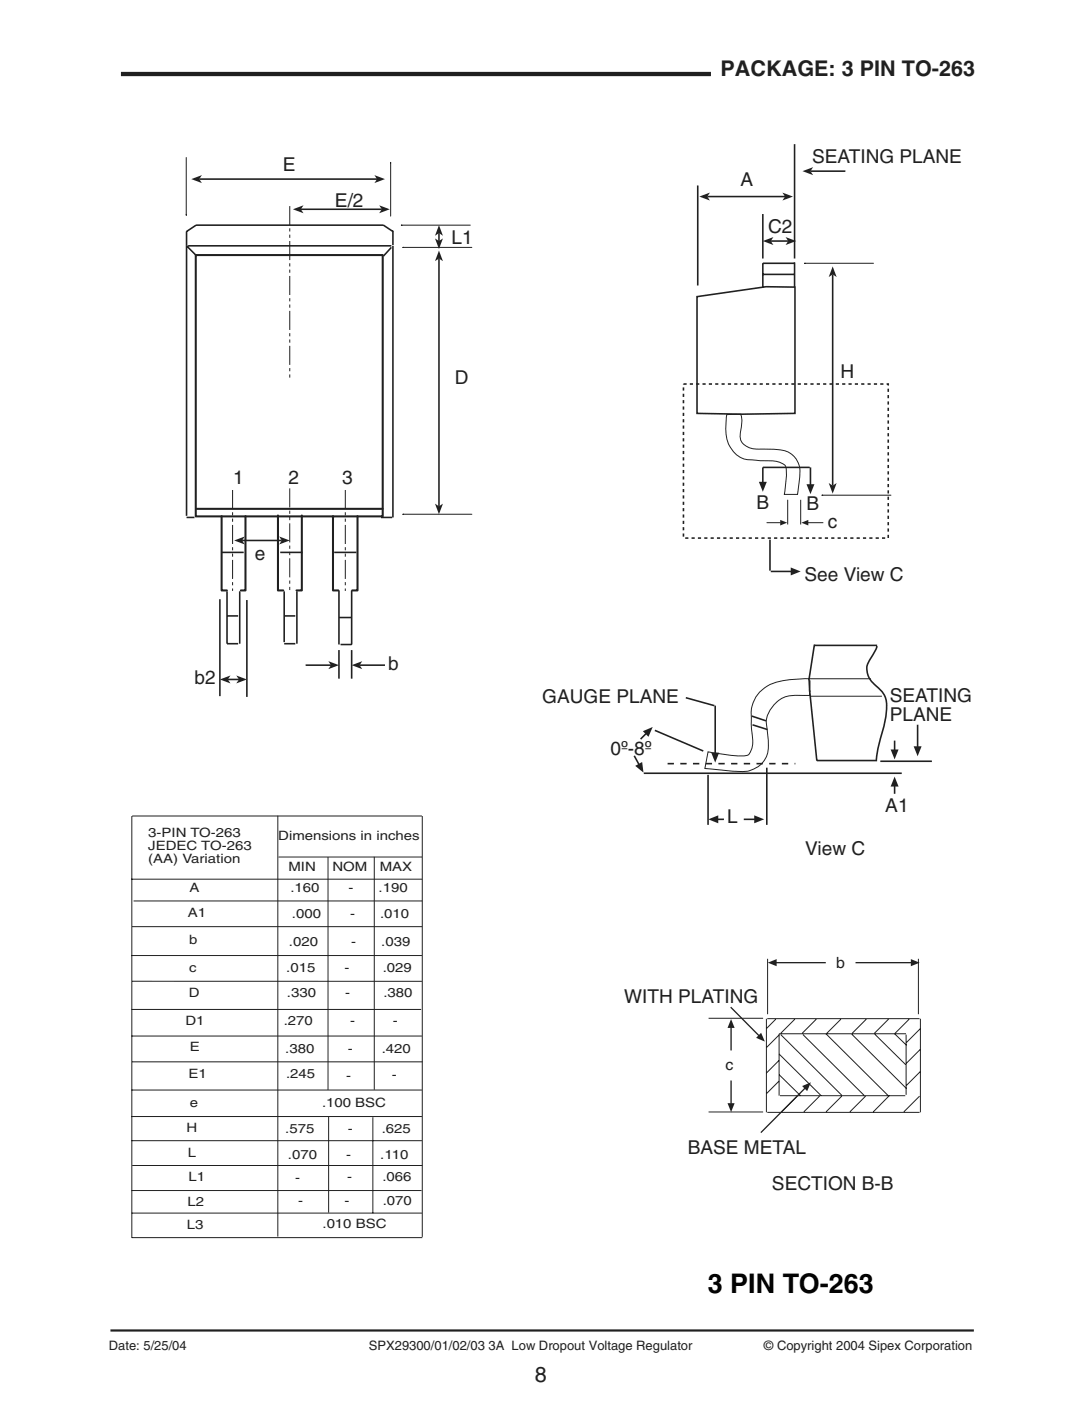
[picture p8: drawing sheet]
<svg xmlns="http://www.w3.org/2000/svg" width="178mm" height="229mm" viewBox="0 0 178 229" stroke-linecap="round" stroke-linejoin="round" font-family="sans-serif">
<path d="M18 217.1h141" fill="none" stroke="#231f1f" stroke-width=".36"/>
<path d="M19.7 12.1h96.4" fill="none" stroke="#231f1f" stroke-width=".7" stroke-linecap="butt"/>
<path d="M47.3 33.6v28.4" fill="none" stroke="#231f1f" stroke-width=".16" stroke-dasharray="3.1 .5 .5 .5 .5 .5" stroke-linecap="butt"/>
<g fill="#fff">
<path d="M11.6 156h1.5v.6h-1.5z"/>
<path d="M15.4 152.9h1v.6h-1z"/>
<path d="M25.1 87.6h1.6v.4h-1.6z"/>
</g>
<path d="M30.4 25.7v9.4v-.1M63.8 26.6v-.1v8.8M65.9 40.4h-.1h11.2M65.9 83.9h-.1h11.2" fill="none" stroke="#231f1f" stroke-width=".16"/>
<path d="M32 41.6h30.5v42.7h-30.5zM32.1 83h30.4M36.2 84.2v12.1h.8M40.1 84.2v12.1h-.8M45.4 84.1v12.2h.8M49.3 84.1v12.2h-.9M54.4 84.2v12.1h.8M58.4 84.2v12.1h-.9" fill="none" stroke="#231f1f" stroke-width=".34"/>
<path d="M32.5 29.2h29.1M30.7 40.1h33.2M32 41.7l-1.5-1.6v44.1M63.9 40.4l-1.3 1.4M64.2 40.1v44.3M30.5 84.4h1.3M62.2 84.4h1.8" fill="none" stroke="#231f1f" stroke-width=".26"/>
<g fill="#231f1f">
<path d="M31.2 29.2l1.8-.6-.5 .6 .5 .7z" fill-rule="evenodd"/>
<path d="M61.1 28.6l1.8 .6-1.8 .7 .5-.7z" fill-rule="evenodd"/>
</g>
<path d="M71.7 42.2v40.4" fill="none" stroke="#231f1f" stroke-width=".26"/>
<g fill="#231f1f">
<path d="M71.7 40.9l.6 1.7-.6-.4-.7 .4z" fill-rule="evenodd"/>
<path d="M71 82.2l.7 .4 .6-.4-.6 1.7z" fill-rule="evenodd"/>
</g>
<path d="M64.2 37.8l-1.6-1.1h-30.6l-1.5 1.1v2.3M64.2 37.6v2.4M71.7 38v1.3" fill="none" stroke="#231f1f" stroke-width=".26"/>
<path d="M65.6 36.7h-.1h11.3" fill="none" stroke="#231f1f" stroke-width=".16"/>
<g fill="#231f1f">
<path d="M71.7 36.7l.6 1.8-.6-.5-.7 .5z" fill-rule="evenodd"/>
<path d="M71 38.9l.7 .4 .6-.4-.6 1.7z" fill-rule="evenodd"/>
</g>
<g fill="none" stroke="#231f1f" stroke-width=".26">
<path d="M35.9 97.8v15.8M36.2 90.1h3.6M37.1 96.5v8.5h1.8M39.1 96.5v8.5M40.3 97.9v15.8M45.7 90.1h3.7M46.4 96.5v8.3M48.5 96.5v8.5M54.6 90.1h3.6M55.3 96.4v8.8M57.4 96.4v8.8h-1.8M37.1 100.5h1.8"/>
<path d="M37.2 110.9h1.8M46.4 105h1.8M46.4 100.5h1.8M55.5 100.8h1.8"/>
</g>
<g fill="#231f1f">
<path d="M35.9 110.9l1.7-.7-.4 .7 .4 .6z" fill-rule="evenodd"/>
<path d="M38.6 110.2l1.7 .7-1.7 .6 .4-.6z" fill-rule="evenodd"/>
</g>
<path d="M39.5 88.2h6.5" fill="none" stroke="#231f1f" stroke-width=".26"/>
<g fill="#231f1f">
<path d="M38.2 88.2l1.8-.7-.5 .7 .5 .6z" fill-rule="evenodd"/>
<path d="M45.6 87.5l1.7 .7-1.7 .6 .4-.6z" fill-rule="evenodd"/>
</g>
<path d="M49.9 108.5h4.1" fill="none" stroke="#231f1f" stroke-width=".26"/>
<path d="M53.6 107.9l1.7 .6-1.7 .7 .4-.7z" fill-rule="evenodd" fill="#231f1f"/>
<path d="M58.7 108.5h4.2" fill="none" stroke="#231f1f" stroke-width=".26"/>
<path d="M57.4 108.5l1.7-.6-.4 .6 .4 .7z" fill-rule="evenodd" fill="#231f1f"/>
<path d="M38 80v16.4M47.3 79.7v16.7M56.4 80v16.4" fill="none" stroke="#231f1f" stroke-width=".16" stroke-dasharray="3.1 .5 .5 .5 .5 .5" stroke-linecap="butt"/>
<path d="M49.1 34.1h13.2" fill="none" stroke="#231f1f" stroke-width=".26"/>
<g fill="#231f1f">
<path d="M47.8 34.1l1.8-.6-.5 .6 .5 .7z" fill-rule="evenodd"/>
<path d="M61.9 33.5l1.7 .6-1.7 .7 .4-.7z" fill-rule="evenodd"/>
</g>
<path d="M37.8 197.5h1.6v2.1h-1.6z" fill="#fff" stroke="#fff" stroke-width=".16"/>
<g fill="none" stroke="#231f1f" stroke-width=".16">
<path d="M118.7 67.6h2.2a4.8 4.8 0 0 1 0 2.7 2.34 2.34 0 0 0 2.4 3h.5a14.9 14.9 0 0 1 4.8 .4 3.9 3.9 0 0 1 1.9 4.5l-.3 2.5h-2.1l.2-1.8a5.2 5.2 0 0 0-.2-3 6.3 6.3 0 0 0-3.9-.7l-1.2-.2a4.2 4.2 0 0 1-4.4-3.8l-.1-1.6zM125.2 85.3h2.3M21.5 133.2v68.8M21.6 133.1h47.3M45.4 133.1v68.7M45.5 139.8h23.4M53.6 139.8v38M61.1 139.8v38M68.9 133.2v68.6M21.4 143.5h47.5M21.5 155.9h47.4M21.6 151.2h47.3"/>
<path d="M21.8 147h47.1M21.5 169h47.4M21.5 177.9h47.4M21.6 160.1h47.3M21.6 173.3h47.4M68.8 164.7h-47.3M21.5 182.2h47.4M21.5 186.1h47.4M21.5 194.3h47.3M21.5 197.9h47.4M21.6 190.2h47.4M53.7 182.2v15.7"/>
<path d="M60.9 182.3v15.7M21.5 201.9h47.5"/>
</g>
<path d="M55.3 106.1v4.6M57.4 106.1v4.6" fill="none" stroke="#231f1f" stroke-width=".26"/>
<path d="M127.4 84.8l1.1 .5-1.1 .4z" fill-rule="evenodd" fill="#231f1f"/>
<path d="M131.9 85.3h2.5" fill="none" stroke="#231f1f" stroke-width=".16"/>
<path d="M130.8 85.3l1.2-.5v.9z" fill-rule="evenodd" fill="#231f1f"/>
<path d="M128.6 81.5v4.1M130.7 81.6v4" fill="none" stroke="#231f1f" stroke-width=".16"/>
<path d="M113.9 30.3v16.3M124.5 34.9v7.3M125.8 39.3h2.9M129.7 23.5v18.7M113.8 48.4l11.3-1.6h4.7v20.7l-8.6 .1-7.4-.1zM124.5 44.8h5.2M129.7 43h-5.2v3.8M129.7 42.8v3.9" fill="none" stroke="#231f1f" stroke-width=".26"/>
<g fill="#231f1f">
<path d="M124.5 39.3l1.8-.6-.5 .6 .5 .7z" fill-rule="evenodd"/>
<path d="M128.3 38.7l1.7 .6-1.7 .7 .4-.7z" fill-rule="evenodd"/>
</g>
<path d="M115.5 32.1h12.7" fill="none" stroke="#231f1f" stroke-width=".26"/>
<g fill="#231f1f">
<path d="M114.2 32.1l1.7-.7-.4 .7 .4 .6z" fill-rule="evenodd"/>
<path d="M127.7 31.4l1.8 .7-1.8 .6 .5-.6z" fill-rule="evenodd"/>
</g>
<path d="M131.5 43h-.1h11.2M134.3 80.8h-.1h11.3" fill="none" stroke="#231f1f" stroke-width=".16"/>
<path d="M136 44.8v34.4" fill="none" stroke="#231f1f" stroke-width=".26"/>
<g fill="#231f1f">
<path d="M136 43.5l.6 1.7-.6-.4-.7 .4z" fill-rule="evenodd"/>
<path d="M135.3 78.8l.7 .4 .6-.4-.6 1.7z" fill-rule="evenodd"/>
</g>
<path d="M132.3 27.9h5.7" fill="none" stroke="#231f1f" stroke-width=".26"/>
<path d="M131 27.9l1.8-.6-.5 .6 .5 .7z" fill-rule="evenodd" fill="#231f1f"/>
<path d="M124.3 112.7a7.4 7.4 0 0 1 4.7-1.8l3.1-.1 .1 2.7h-1.7a4.8 4.8 0 0 0-5.4 4.5 14.6 14.6 0 0 1 .2 5.2 4.2 4.2 0 0 1-4.3 2.7l-5.9-.5 .5-2.7a26.4 26.4 0 0 0 6.3 .6l.4-.2a4.9 4.9 0 0 0 .4-3.9v-1.4a5.7 5.7 0 0 1 1.6-5.1zM131.9 110.8h10.3M132.3 113.6h11.7" fill="none" stroke="#231f1f" stroke-width=".16"/>
<path d="M122.7 116.8l2.4 .8M122.9 118.3l2.4 .7M132.2 111v1.8M132.2 112.7l1.2 11.4h9.8M133 105.2l-.9 5.8M133 105.3h10.2M143.2 105.4l-.8 1.7a3 3 0 0 0 .3 4.5l.4 .4a3.9 3.9 0 0 1 1.6 4.1l-.2 1.8-1.1 4.1-.3 2M115.6 126.4v8.2M117.2 133.7h1M125.2 125.3v9.3" fill="none" stroke="#231f1f" stroke-width=".26"/>
<path d="M115.6 133.7l1.7-.7v1.3z" fill-rule="evenodd" fill="#231f1f"/>
<path d="M121.4 133.7h1.9" fill="none" stroke="#231f1f" stroke-width=".26"/>
<path d="M123.1 133l1.7 .7-1.7 .6z" fill-rule="evenodd" fill="#231f1f"/>
<path d="M105.5 119.7l-.9 .9M106.9 119.2l7.9 3.3M105.1 126.2h42.1" fill="none" stroke="#231f1f" stroke-width=".26"/>
<path d="M105 119.3l1.6-.7-.7 1.6z" fill-rule="evenodd" fill="#231f1f"/>
<path d="M103.6 123.3l.7 1.4" fill="none" stroke="#231f1f" stroke-width=".26"/>
<path d="M103.7 125l1.1-.7 .3 1.8z" fill-rule="evenodd" fill="#231f1f"/>
<path d="M111.6 62.7h33.4v25.1h-33.4z" fill="none" stroke="#231f1f" stroke-width=".26" stroke-dasharray=".5 .5" stroke-linecap="butt"/>
<path d="M125.8 93.2h3.4" fill="none" stroke="#231f1f" stroke-width=".26"/>
<path d="M129.1 92.6l1.6 .6-1.6 .7z" fill-rule="evenodd" fill="#231f1f"/>
<path d="M125.7 88.1v5M116.8 115.1v7.8" fill="none" stroke="#231f1f" stroke-width=".26"/>
<path d="M109 124.6h20.9" fill="none" stroke="#231f1f" stroke-width=".26" stroke-dasharray="1 1" stroke-linecap="butt"/>
<path d="M116.1 122.8h1.3l-.6 1.6z" fill-rule="evenodd" fill="#231f1f"/>
<path d="M112 113.8l4.6 1.3M143.7 124.2h8.5M146.1 120.8v1.6" fill="none" stroke="#231f1f" stroke-width=".26"/>
<path d="M145.4 122.3h1.3l-.6 1.6z" fill-rule="evenodd" fill="#231f1f"/>
<path d="M146.1 128.2v1.3" fill="none" stroke="#231f1f" stroke-width=".26"/>
<path d="M146.1 126.7l.6 1.6h-1.3z" fill-rule="evenodd" fill="#231f1f"/>
<path d="M149.8 118.3v3.6" fill="none" stroke="#231f1f" stroke-width=".26"/>
<path d="M149.2 121.8h1.3l-.7 1.6z" fill-rule="evenodd" fill="#231f1f"/>
<g fill="none" stroke="#231f1f" stroke-width=".16">
<path d="M125.3 156.4v9.1M149.9 156.4v9.1M115.7 166.2h8.9M125.1 166.2v15.3M125.3 166.2h24.8M126.7 166.3l-1.6 1.5M127.2 176.4l-2.1 2M127.2 173l-2.1 2.1M127.2 168.9l-2.1 2M127.2 168.7v10.1M127.2 172l6.9 6.8M127.2 175.4l3.5 3.4"/>
<path d="M127.2 168.7h20.7M127.3 178.8h20.5M127.5 168.8l9.9 9.9M129.8 166.3l-2.3 2.3M130.2 178.9l-2.6 2.5M131.1 168.8l10 9.9M133.3 166.3l-2.3 2.3M133.8 178.9l-2.6 2.5M134.9 168.7l10.2 10.1M137.3 166.3l-2.3 2.3M137.4 178.9l-2.5 2.5M139.1 168.7l8.9 8.9"/>
<path d="M141.3 178.9l-2.5 2.5M141.4 166.3l-2.3 2.3M142.8 168.7l5.1 5M145.1 166.3l-2.3 2.3M145.2 178.8l-2.6 2.6M146.1 168.7l1.9 1.9M147.9 168.8v9.8M148.4 166.3l-2.3 2.3M150.1 178.9l-2.5 2.5M150.3 171.2l-2.3 2.3M150.3 174.8l-2.3 2.3M150.3 167.9l-2.3 2.3"/>
<path d="M150.3 166.2v15.3M115.7 181.4h8.9M125.3 181.5h24.8"/>
</g>
<path d="M119.4 176.3v3.8" fill="none" stroke="#231f1f" stroke-width=".21"/>
<path d="M118.8 180h1.1l-.5 1.5z" fill-rule="evenodd" fill="#231f1f"/>
<path d="M119.4 167.6v3.8" fill="none" stroke="#231f1f" stroke-width=".21"/>
<path d="M119.4 166.3l.5 1.4h-1.1z" fill-rule="evenodd" fill="#231f1f"/>
<path d="M126.7 157.1h8.1" fill="none" stroke="#231f1f" stroke-width=".21"/>
<path d="M125.4 157.1l1.4-.6v1.2z" fill-rule="evenodd" fill="#231f1f"/>
<path d="M139.7 157.1h9.1" fill="none" stroke="#231f1f" stroke-width=".21"/>
<path d="M148.7 156.5l1.5 .6-1.5 .6z" fill-rule="evenodd" fill="#231f1f"/>
<path d="M119.3 164.3l4.6 4.7" fill="none" stroke="#231f1f" stroke-width=".21"/>
<path d="M123.4 169.3l.9-.8 .6 1.5z" fill-rule="evenodd" fill="#231f1f"/>
<path d="M131.4 177.6l-7.2 7.2" fill="none" stroke="#231f1f" stroke-width=".21"/>
<path d="M131 177.2l1.4-.6-.6 1.4z" fill-rule="evenodd" fill="#231f1f"/>
<path d="M124.5 76.3h7.7M132.3 76.3v2.8" fill="none" stroke="#231f1f" stroke-width=".26"/>
<path d="M131.7 79h1.3l-.7 1.6z" fill-rule="evenodd" fill="#231f1f"/>
<path d="M124.5 76.3v2.4" fill="none" stroke="#231f1f" stroke-width=".26"/>
<path d="M123.9 78.6h1.3l-.7 1.6z" fill-rule="evenodd" fill="#231f1f"/>
<text font-size="4.4" x="115.6" y="210.9">3 PIN TO-263</text>
<g font-size="3.5" fill="#231f1f">
<text x="117.6" y="12.4">PACKAGE: 3 PIN TO-263</text>
<text x="87.3" y="225.6">8</text>
</g>
<g font-size="3.1" fill="#231f1f">
<text x="46.2" y="28">E</text>
<text x="132.6" y="26.6">SEATING PLANE</text>
<text x="54.7" y="33.8">E/2</text>
<text x="120.9" y="30.3">A</text>
<text x="73.7" y="39.9">L1</text>
<text x="125.4" y="38.1">C2</text>
<text x="74.3" y="62.7">D</text>
<text x="137.2" y="61.6">H</text>
<text x="38.1" y="79">1</text>
<text x="47.1" y="79">2</text>
<text x="55.9" y="79">3</text>
<text x="123.5" y="83.1">B</text>
<text x="131.7" y="83.2">B</text>
<text x="135.2" y="86.2">c</text>
<text x="41.6" y="91.5">e</text>
<text x="131.3" y="94.8">See View C</text>
<text x="31.7" y="111.7">b2</text>
<text x="63.4" y="109.3">b</text>
<text x="88.5" y="114.7">GAUGE PLANE</text>
<text x="145.3" y="114.5">SEATING</text>
<text x="145.3" y="117.6">PLANE</text>
<text x="99.7" y="123.2">0º-8º</text>
<text x="118.7" y="134.3">L</text>
<text x="144.5" y="132.5">A1</text>
<text x="131.5" y="139.5">View C</text>
<text x="101.9" y="163.7">WITH PLATING</text>
<text x="112.3" y="188.3">BASE METAL</text>
<text x="126" y="194.1">SECTION B-B</text>
</g>
<g font-size="2.5" fill="#231f1f">
<text x="136.5" y="158">b</text>
<text x="118.5" y="174.6">c</text>
</g>
<g font-size="2.1" fill="#231f1f">
<text x="24.2" y="136.6">3-PIN TO-263</text>
<text x="45.4" y="137">Dimensions in inches</text>
<text x="24.2" y="138.7">JEDEC TO-263</text>
<text x="24.2" y="140.8">(AA) Variation</text>
<text x="47.1" y="142.1">MIN</text>
<text x="54.3" y="142.1">NOM</text>
<text x="62" y="142.1">MAX</text>
<text x="30.7" y="149.6">A1</text>
<text x="31" y="145.5">A</text>
<text x="47.4" y="145.6">.160</text>
<text x="47.7" y="149.8">.000</text>
<text x="56.9" y="145.6">-</text>
<text x="57.2" y="149.8">-</text>
<text x="61.8" y="145.6">.190</text>
<text x="62.1" y="149.8">.010</text>
<text x="30.9" y="154">b</text>
<text x="47.2" y="154.3">.020</text>
<text x="57.4" y="154.3">-</text>
<text x="62.2" y="154.3">.039</text>
<text x="30.9" y="158.5">c</text>
<text x="46.7" y="158.6">.015</text>
<text x="56.2" y="158.6">-</text>
<text x="62.5" y="158.6">.029</text>
<text x="30.3" y="167.2">D1</text>
<text x="30.8" y="162.7">D</text>
<text x="46.3" y="167.2">.270</text>
<text x="46.8" y="162.7">.330</text>
<text x="56.3" y="162.7">-</text>
<text x="57.2" y="167.2">-</text>
<text x="62.6" y="162.7">.380</text>
<text x="64.1" y="167.2">-</text>
<text x="31" y="171.5">E</text>
<text x="46.6" y="171.8">.380</text>
<text x="56.8" y="171.8">-</text>
<text x="62.3" y="171.8">.420</text>
<text x="30.8" y="175.9">E1</text>
<text x="46.7" y="175.9">.245</text>
<text x="56.5" y="176.2">-</text>
<text x="64" y="176">-</text>
<text x="30.5" y="184.7">H</text>
<text x="31" y="180.6">e</text>
<text x="46.6" y="184.8">.575</text>
<text x="52.6" y="180.6">.100 BSC</text>
<text x="56.8" y="184.8">-</text>
<text x="62.3" y="184.8">.625</text>
<text x="30.7" y="188.8">L</text>
<text x="47" y="189">.070</text>
<text x="56.5" y="189">-</text>
<text x="62.1" y="189">.110</text>
<text x="30.6" y="196.7">L2</text>
<text x="30.8" y="192.7">L1</text>
<text x="48.2" y="192.9">-</text>
<text x="48.7" y="196.5">-</text>
<text x="56.3" y="196.5">-</text>
<text x="56.7" y="192.7">-</text>
<text x="62.4" y="192.8">.066</text>
<text x="62.5" y="196.6">.070</text>
<text x="30.5" y="200.5">L3</text>
<text x="52.7" y="200.4">.010 BSC</text>
<text x="17.8" y="220.2">Date: 5/25/04</text>
<text x="60.2" y="220.2">SPX29300/01/02/03 3A Low Dropout Voltage Regulator</text>
<text x="124.7" y="220.2">© Copyright 2004 Sipex Corporation</text>
</g>
</svg>
